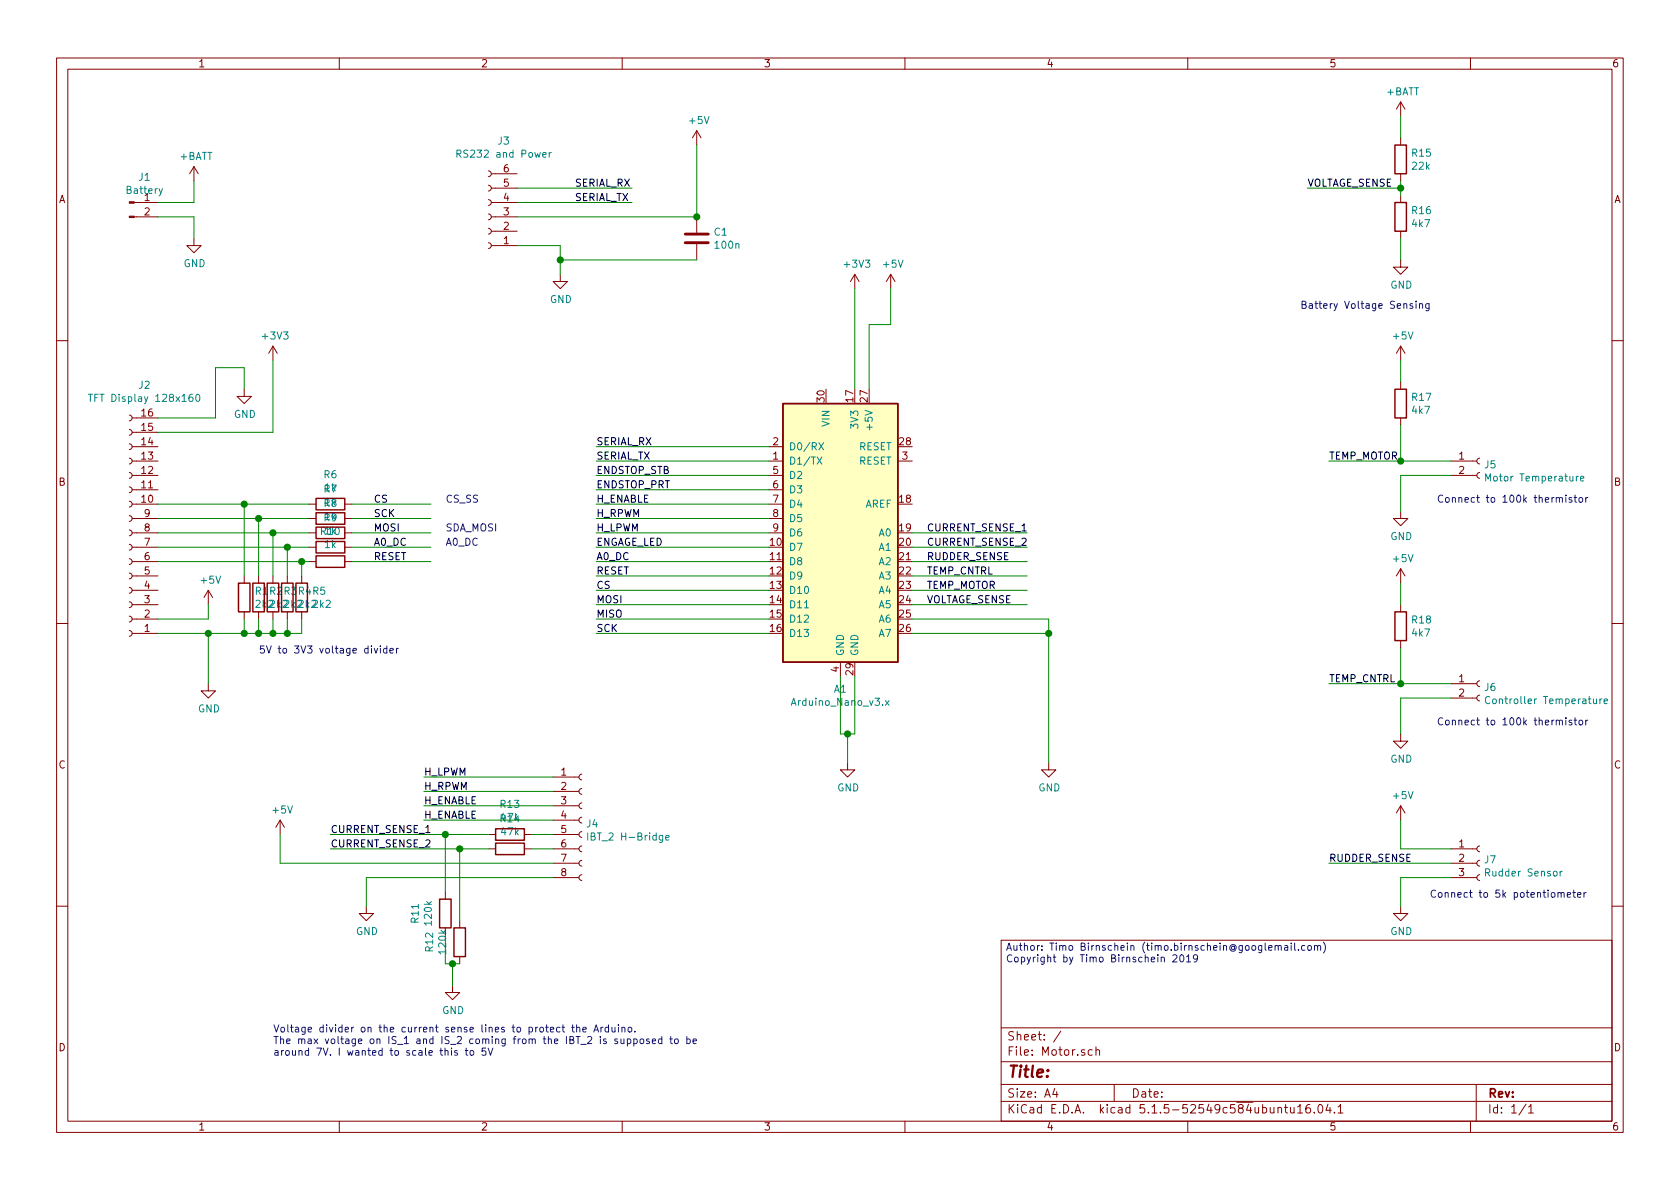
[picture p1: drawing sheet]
<svg xmlns="http://www.w3.org/2000/svg" width="297mm" height="210mm" viewBox="0 0 297 210" stroke-linecap="round" stroke-linejoin="round" font-family="sans-serif">
<g fill="none" stroke="#840000" stroke-width=".18">
<path d="M10 10.3h277v189.9h-277zM12 12.2h273v186.1h-273zM60 10.3v1.9M110 10.3v1.9M160 10.3v1.9M210 10.3v1.9M247.6 18v2.6M247.6 18l-.7 1.3M247.6 18l.8 1.3M260 10.3v1.9M23.7 35.8h4.2M23.7 38.3h4.2"/>
<path d="M34.3 29.5l-.8 1.2M34.3 29.5v2.5M34.3 29.5l.8 1.2M86.4 30.2l.3 .1 .2 .3-.2 .5-.3 .1M86.4 32.8l.3 .1 .2 .3-.2 .4-.3 .2M86.4 35.3l.3 .1 .2 .3-.2 .4-.3 .2M86.4 37.8l.3 .2 .2 .2-.2 .5-.3 .2M86.9 30.7h4.5M86.9 33.3h4.5M86.9 35.8h4.5M86.9 38.3h4.5M123.2 23.1l-.8 1.3"/>
<path d="M123.2 23.1v2.5M123.2 38.3v2.8M123.2 23.1l.8 1.3M247.6 24.4v1.2M247.6 30.7v1.3M247.6 34.5v1.3M34.3 42.2v1.2h1.3l-1.3 1.3-1.3-1.3h1.3M86.4 40.4l.3 .1 .2 .3-.2 .4-.3 .2M86.4 42.9l.3 .1 .2 .3-.2 .5-.3 .1M86.9 40.9h4.5M86.9 43.4h4.5M99.1 48.5v1.3h1.2l-1.2 1.2-1.3-1.2h1.3"/>
<path d="M123.2 43.2v2.8M151.1 48.5l-.7 1.3M151.1 48.5v2.5M151.1 48.5l.8 1.3M157.5 48.5l-.8 1.3M157.5 48.5v2.5M157.5 48.5l.7 1.3M247.6 46v1.2h1.3l-1.3 1.3-1.2-1.3h1.2M247.6 40.9v1.3M10 60.2h2M22.9 73.4l.3 .1 .2 .3-.2 .4-.3 .2M22.9 75.9l.3 .2 .2 .2-.2 .5-.3 .2"/>
<path d="M22.9 78.5l.3 .1 .2 .3-.2 .4-.3 .2M23.4 73.9h4.5M23.4 76.4h4.5M23.4 79h4.5M43.2 68.8v1.3h1.2l-1.2 1.3-1.3-1.3h1.3M48.3 61.2v2.5M48.3 61.2l-.8 1.3M48.3 61.2l.7 1.3M135.9 79h2.5M247.6 61.2v2.5M247.6 67.6v1.2M247.6 73.9v1.3"/>
<path d="M247.6 61.2l-.7 1.3M247.6 61.2l.8 1.3M285 60.2h2M22.9 81l.3 .1 .2 .3-.2 .5-.3 .1M22.9 83.6l.3 .1 .2 .3-.2 .4-.3 .2M22.9 86.1l.3 .1 .2 .3-.2 .4-.3 .2M22.9 88.6l.3 .2 .2 .2-.2 .5-.3 .2M22.9 91.2l.3 .1 .2 .3-.2 .4-.3 .2M22.9 93.7l.3 .1 .2 .3-.2 .5-.3 .1M22.9 96.3l.3 .1 .2 .3-.2 .4-.3 .2M22.9 98.8l.3 .1 .2 .3-.2 .4-.3 .2M23.4 81.5h4.5"/>
<path d="M23.4 84.1h4.5M23.4 86.6h4.5M23.4 89.1h4.5M23.4 91.7h4.5M23.4 94.2h4.5M23.4 96.8h4.5M23.4 99.3h4.5M54.6 89.1h1.3M54.6 91.7h1.3M54.6 94.2h1.3M54.6 96.8h1.3M54.6 99.3h1.3"/>
<path d="M61 89.1h1.2M61 91.7h1.2M61 94.2h1.2M61 96.8h1.2M61 99.3h1.2M135.9 81.5h2.5M135.9 84.1h2.5M135.9 86.6h2.5M135.9 89.1h2.5M135.9 91.7h2.5M135.9 94.2h2.5M158.7 81.5h2.6"/>
<path d="M247.6 90.4v1.3h1.3l-1.3 1.3-1.2-1.3h1.2M256.5 81.5h4.6M256.5 84.1h4.6M261.6 83.6l-.3 .1-.2 .3 .1 .4 .4 .2M261.6 81l-.3 .1-.2 .4 .1 .3 .4 .2M10 110.3h2M22.9 101.3l.3 .2 .2 .2-.2 .5-.3 .2M22.9 103.9l.3 .1 .2 .3-.2 .4-.3 .2M22.9 106.4l.3 .1 .2 .3-.2 .5-.3 .1M22.9 109l.3 .1 .2 .3-.2 .4-.3 .2M22.9 111.5l.3 .1 .2 .3-.2 .4-.3 .2M23.4 101.8h4.5"/>
<path d="M23.4 104.4h4.5M23.4 106.9h4.5M23.4 109.5h4.5M23.4 112h4.5M36.8 104.4l-.7 1.3M36.8 104.4v2.5M36.8 104.4l.8 1.3M43.2 101.8v1.3M43.2 108.2v1.3M45.7 101.8v1.3M45.7 108.2v1.3M48.3 101.8v1.3"/>
<path d="M48.3 108.2v1.3M50.8 101.8v1.3M50.8 108.2v1.3M53.3 101.8v1.3M53.3 108.2v1.3M148.6 117.1v2.5M247.6 100.6v2.5M247.6 106.9v1.3M247.6 113.3v1.2M247.6 100.6l-.7 1.2M247.6 100.6l.8 1.2M285 110.3h2"/>
<path d="M36.8 120.9v1.3h1.3l-1.3 1.2-1.2-1.2h1.2M97.8 139.9h4.6M97.8 137.4h4.6M102.9 139.4l-.3 .1-.2 .4 .1 .4 .4 .2M102.9 136.9l-.3 .1-.2 .3 .1 .4 .4 .2M149.9 134.9v1.2h1.2l-1.2 1.3-1.3-1.3h1.3M185.4 134.9v1.2h1.3l-1.3 1.3-1.3-1.3h1.3M247.6 129.8v1.3h1.3l-1.3 1.2-1.2-1.2h1.2M256.5 123.4h4.6M256.5 120.9h4.6M261.6 122.9l-.3 .1-.2 .4 .1 .3 .4 .2M261.6 120.4l-.3 .1-.2 .3 .1 .4 .4 .2"/>
<path d="M49.5 145l-.7 1.3M49.5 145v2.6M49.5 145l.8 1.3M78.7 157.7v1.3M86.4 150.1h1.2M86.4 147.6h1.2M92.7 150.1h1.3M92.7 147.6h1.3M97.8 150.1h4.6M97.8 147.6h4.6M97.8 155.2h4.6M97.8 152.6h4.6"/>
<path d="M97.8 145h4.6M97.8 142.5h4.6M102.9 154.7l-.3 .1-.2 .3 .1 .4 .4 .2M102.9 152.1l-.3 .1-.2 .4 .1 .4 .4 .2M102.9 149.6l-.3 .1-.2 .3 .1 .4 .4 .2M102.9 147.1l-.3 .1-.2 .3 .1 .4 .4 .2M102.9 144.5l-.3 .1-.2 .4 .1 .3 .4 .2M102.9 142l-.3 .1-.2 .3 .1 .4 .4 .2M247.6 142.5v2.5M247.6 142.5l-.7 1.3M247.6 142.5l.8 1.3M256.5 150.1h4.6"/>
<path d="M256.5 155.2h4.6M256.5 152.6h4.6M261.6 154.7l-.3 .1-.2 .3 .1 .4 .4 .2M261.6 152.1l-.3 .1-.2 .4 .1 .4 .4 .2M261.6 149.6l-.3 .1-.2 .3 .1 .4 .4 .2M10 160.2h2M64.8 160.3v1.2h1.2l-1.2 1.3-1.3-1.3h1.3M78.7 164.1v1.2M80 174.2v1.3h1.3l-1.3 1.3-1.3-1.3h1.3M81.3 162.8v1.3M81.3 169.2v1.2M177 166.3h108v32h-108z"/>
<path d="M247.6 160.3v1.2h1.3l-1.3 1.3-1.2-1.3h1.2M285 160.2h2M60 198.3v1.9M110 198.3v1.9M160 198.3v1.9M177 194.8h108M177 191.8h108M177 187.8h108M177 181.8h108M186.5 192.5l-.4 1h1M186.8 193v1M187.6 182.3l-1.3 2"/>
<path d="M193.1 185.7l-.4-.1-.3 .3 .1 .6 .2 .1 .4-.1M193.8 185.7a.37 .37 0 0 1 .6 .1v.8M193.8 185.1v1.5M197 191.8v3M210 198.3v1.9M226 196l.2-.2 .3 .1 .1 .9M227.1 195.8h.6M227.3 195.3v1.3l.4 .2M228.2 195.8v.9l.4 .1 .2-.1M228.8 195.8v1M229.4 195.8l.5-.5v1.5M229.4 196.8h.9"/>
<path d="M231.6 195.3a.59 .59 0 0 0-.7 .7v.7l.3 .1 .4-.1 .1-.5-.1-.2-.4-.1-.3 .3M232.4 196.7v.1M233.1 195.5l.3-.2a.8 .8 0 0 1 .5 .8 .8 .8 0 0 1-.5 .7l-.3-.1-.1-.4zM234.8 195.2l-.4 1.1h1M235.2 195.8v1M235.9 196.7v.1M236.6 195.8l.4-.5v1.5M236.6 196.8h.8M260 198.3v1.9M261 191.8v6.5M269.8 195.2l-1.2 2M270.3 195.8l.4-.5v1.5"/>
<path d="M270.3 196.8h.8"/>
</g>
<g fill="none" stroke="#840000" stroke-width=".25">
<path d="M246.6 25.6h2.1v5.1h-2.1zM246.6 35.8h2.1v5.1h-2.1zM138.4 71.4h20.3v45.7h-20.3zM246.6 68.8h2.1v5.1h-2.1zM55.9 98.3h5.1v2h-5.1zM55.9 95.8h5.1v2h-5.1zM55.9 93.2h5.1v2h-5.1zM55.9 90.7h5.1v2h-5.1zM55.9 88.1h5.1v2.1h-5.1zM42.2 103.1h2v5.1h-2zM44.7 103.1h2v5.1h-2zM47.2 103.1h2.1v5.1h-2.1z"/>
<path d="M49.8 103.1h2v5.1h-2zM52.3 103.1h2.1v5.1h-2.1zM246.6 108.2h2.1v5.1h-2.1zM77.7 159h2.1v5.1h-2.1zM87.6 149.1h5.1v2h-5.1zM87.6 146.6h5.1v2h-5.1zM80.3 164.1h2v5.1h-2z"/>
</g>
<g fill="none" stroke="#008484" stroke-width=".18">
<path d="M28.7 33.4l-.4 1.1-.2 .1M80.8 27.2l.7-.1v-.4l-.2-.2h-.5v1.3M81.1 27.2l.4 .6M97.1 27v.8M97.5 27l-.4 .2M15.6 69.7h.8M16 69.7v1.3M34.7 69.8l.2-.1a.69 .69 0 0 1 .4 .7 .69 .69 0 0 1-.4 .6l-.2-.1-.1-.4zM144.8 78.3l.8 1.2M145.6 78.3l-.8 1.2M144.5 80.8l.8 1.3M145.3 80.8l-.8 1.3"/>
<path d="M262.7 85.1v-1.3l.4 .9 .4-.9v1.3M279.1 84.2l-.4 .2M279.5 84.6l.5-.1v-.2l-.4-.1-.1 .2v.6h.5M156.5 123.9l.7 .8M157.2 123.9l-.7 .8M263.4 123.3a.5 .5 0 0 0-.6 0 .5 .5 0 0 0-.2 .6 .45 .45 0 0 0 .3 .5 .45 .45 0 0 0 .5-.1M282.9 123.6v.8M283.2 123.6l-.3 .2M283.6 124l.6-.1-.1-.3h-.3l-.2 .2 .1 .6h.4M103.9 147.3v1.3M117.7 148.1l.6-.1v-.2l-.4-.1-.2 .2 .1 .6h.5M275.8 154.1v.8"/>
<path d="M276.2 154.1l-.4 .2"/>
</g>
<path d="M138.4 71.4h20.3v45.7h-20.3z" fill="#ffffc2" stroke="#ffffc2" stroke-width=".18"/>
<path d="M121.2 42.9h4M121.2 41.4h4" fill="none" stroke="#840000" stroke-width=".51"/>
<g fill="#840000" stroke="#840000" stroke-width=".18">
<path d="M22.9 38.2h.8v.3h-.8z"/>
<path d="M22.9 35.7h.8v.2h-.8z"/>
</g>
<g fill="none" stroke="#008400" stroke-width=".18">
<path d="M27.9 38.3h6.4v3.9M34.3 32v3.8h-6.4M91.4 33.3h20.4M91.4 35.8h20.4M123.2 25.6v12.7h-31.8M231.1 33.3h16.5M247.6 20.6v3.8M247.6 32v2.5M91.4 43.4h7.7v5.1M99.1 46h24.1M151.1 51v17.8M157.5 51v6.4h-3.8v11.4"/>
<path d="M247.6 42.2v3.8M43.2 68.8v-3.8h-5.1v8.9h-10.2M48.3 63.7v12.7h-20.4M105.4 79h30.5M247.6 63.7v3.9M247.6 75.2v6.3M27.9 99.3h26.7M27.9 96.8h26.7M27.9 94.2h26.7M27.9 91.7h26.7M27.9 89.1h26.7M43.2 89.1v12.7"/>
<path d="M45.7 91.7v10.1M48.3 94.2v7.6M50.8 96.8v5M53.3 99.3v2.5M62.2 99.3h14M62.2 96.8h14M62.2 94.2h14M62.2 91.7h14M62.2 89.1h14M105.4 99.3h30.5M105.4 96.8h30.5M105.4 94.2h30.5"/>
<path d="M105.4 91.7h30.5M105.4 89.1h30.5M105.4 84.1h30.5M105.4 81.5h30.5M105.4 86.6h30.5M161.3 99.3h20.3M161.3 96.8h20.3M161.3 94.2h20.3M234.9 81.5h21.6M256.5 84.1h-8.9v6.3M36.8 106.9v2.6h-8.9M36.8 112v8.9"/>
<path d="M43.2 109.5v2.5M45.7 109.5v2.5M48.3 109.5v2.5M50.8 109.5v2.5M53.3 109.5v2.5h-25.4M105.4 112h30.5M105.4 106.9h30.5M105.4 104.4h30.5M105.4 101.8h30.5M105.4 109.5h30.5M148.6 119.6v10.2h2.5v-10.2M161.3 112h24.1"/>
<path d="M161.3 106.9h20.3M161.3 104.4h20.3M161.3 101.8h20.3M161.3 109.5h24.1v25.4M247.6 103.1v3.8M247.6 114.5v6.4M74.9 137.4h22.9M74.9 139.9h22.9M149.9 129.8v5.1M234.9 120.9h21.6M256.5 123.4h-8.9v6.4M49.5 147.6v5h48.3"/>
<path d="M58.4 150.1h28M58.4 147.6h28M74.9 142.5h22.9M74.9 145h22.9M78.7 147.6v10.1M81.3 150.1v12.7M94 150.1h3.8M94 147.6h3.8M97.8 155.2h-33v5.1M234.9 152.6h21.6M247.6 145v5.1h8.9M256.5 155.2h-8.9v5.1"/>
<path d="M78.7 165.3v5.1h2.6M80 170.4v3.8"/>
</g>
<g fill="none" stroke="#0000c2" stroke-width=".18">
<path d="M249.8 53.7h-.3l-.2 .2 .1 .1 .4 .2v.3h-.5M250.4 53.3v.1M250.4 53.7v.8M251 53.8l.2-.1h.3v.8M251 53.7v.8M252.7 53.7v1l-.3 .3-.3-.1M252.7 53.7h-.4l-.2 .2 .1 .6h.5M275.7 88.2l.2-.2h.3l.1 .8M276.9 87.5v.2M276.9 88v.8M277.9 88h-.3l-.2 .2 .1 .1 .4 .2v.3h-.5M278.3 88h.5"/>
<path d="M278.5 87.5v1.1l.3 .2M279.3 88h.3l.2 .2-.1 .6h-.3l-.2-.1zM280.4 88v.8M280.7 88l-.3 .2M66.2 114.6l.3 .9 .3-.9M67.3 114.2v.1M67.3 114.6v.9M68.4 114.7l-.4-.1-.2 .3 .1 .5h.5M68.4 114.2v1.3M68.9 115.1l.6-.1v-.3l-.4-.1-.2 .2 .1 .6h.5M70.1 114.6v.9M70.5 114.6l-.3 .1-.1 .2"/>
<path d="M275.7 127.5l.2-.2 .3 .1 .1 .8M276.9 126.9v.1M276.9 127.3v.9M277.9 127.4l-.3-.1-.2 .2 .1 .2 .4 .1v.3h-.5M278.3 127.3h.5M278.5 126.9v1.1l.3 .2M279.3 127.4l.3-.1 .2 .3-.1 .5-.3 .1-.2-.1zM280.4 127.3v.9M280.7 127.3l-.3 .3M275.5 158l.2-.2 .2 .1 .1 .8M276 158l.2-.2 .3 .1 .1 .8M277.1 158.2l.6-.1-.1-.2-.3-.1-.2 .2 .1 .6h.4"/>
<path d="M278.1 157.8h.5M278.3 157.4v1.1l.3 .2M278.9 158.2l.6-.1v-.2l-.4-.1-.2 .2 .1 .6h.5M280.1 157.8v.9M280.4 157.8l-.3 .3M207.4 169l.4-.2 .3 .2v.2v.2l-.8 .7h.8M208.7 169l.2-.2a.67 .67 0 0 1 .4 .7 .67 .67 0 0 1-.4 .6l-.3-.2v-.3zM209.8 169.2l.4-.4v1.3M209.8 170.1h.7M211.7 169.4l-.2 .2h-.4l-.1-.2 .1-.5 .4-.1 .2 .2a.87 .87 0 0 1-.3 1.1h-.3M224.3 167.6l.6-.1v-.2l-.4-.1-.2 .2 .1 .6h.5M225.5 167.3l.1-.1 .3 .1 .1 .7"/>
<path d="M225.5 167.2v.8M226 167.4l.2-.2 .3 .1v.7M227.2 167.3h.4l.1 .7M227.7 167.5l-.4 .1-.2 .1 .1 .3h.5M228.3 166.8v.1M228.3 167.2v.8M228.9 166.8v1.1l.2 .1M229.6 167.9v.1M230.7 167.3l-.3-.1-.3 .2 .1 .6h.5M231.3 167.3l.3-.1 .3 .2-.2 .6h-.3l-.1-.1zM232.4 167.3l.2-.1 .3 .1 .1 .7M232.4 167.2v.8"/>
<path d="M233 167.4l.1-.2 .4 .1v.7M234 166.6a1.47 1.47 0 0 1 0 1.9M78.7 185.9l.2-.1h.3v.8M79.8 185.8v.8M80.8 185.8h-.2l-.2 .1v.2l.4 .2v.3h-.4M82.2 185.8h.5M82.4 185.3v1.1l.3 .2M83.2 185.8h.3l.3 .2-.2 .6h-.3l-.1-.1zM85.9 185.3h-.6l-.1 .6 .2-.1 .4 .1 .1 .6-.2 .1-.5-.1M86.3 185.3l.4 1.3 .4-1.3M99.4 181.7h.4M99.5 181.2v1.1l.3 .2"/>
<path d="M101.1 181.7h.4M101.2 181.2v1.1l.3 .2M102 181.8l.2-.1h.2l.1 .8M102 181.2v1.3M103 182.1l.7-.1-.1-.3h-.4l-.2 .1 .1 .6h.5M105 182.5l.4-1.3 .4 1.3M105.1 182.1h.6M106.2 181.7v.8M106.6 181.7l-.4 .2M107.6 181.7h-.4l-.2 .2 .1 .5h.5M107.6 181.2v1.3M108.2 181.7l.1 .7 .3 .1 .1-.1"/>
<path d="M108.7 181.7v.8M109.2 183.8l-.3-.1-.2 .2v.2l.5 .1v.3h-.5M109.3 181.2v.2M109.3 181.7v.8M109.8 183.7v.8l.3 .1 .2-.2M110 181.8l.1-.1h.3l.1 .8M110 181.7v.8M110.3 183.7v.9M110.9 183.8l.4-.1 .2 .2-.1 .6h-.5M110.9 183.7v1.3M111.2 181.7h.3l.2 .2-.1 .5-.3 .1-.2-.1zM112.1 183.8l.3-.1 .3 .2-.2 .6h-.4"/>
<path d="M112.1 183.7v1.3M112.2 182.4v.1M113.2 183.8l.2-.1 .4 .1v.5l-.1 .2-.3 .1-.2-.2zM114.8 183.8l-.3-.1-.2 .2 .1 .2 .4 .1v.3h-.5M115.3 184.1l.6-.1v-.2l-.4-.1-.2 .2 .1 .6h.5M117 183.8l-.3-.1-.3 .2 .1 .6h.5M117 183.3v1.3M118.4 183.7h.5M118.6 183.3v1.1l.3 .2M119.4 183.8l.3-.1 .2 .2-.1 .6-.3 .1-.2-.3zM121.4 183.8l.4-.1 .2 .2-.1 .6h-.5M121.4 183.3v1.3"/>
<path d="M122.5 184.1l.6-.1v-.2l-.4-.1-.2 .2 .1 .6h.5"/>
</g>
<g fill="#008400" stroke="#008400" stroke-width=".25">
<circle cx="48.3" cy="112" r=".51"/>
<circle cx="149.9" cy="129.8" r=".51"/>
<circle cx="247.7" cy="120.9" r=".51"/>
<circle cx="247.7" cy="81.5" r=".51"/>
<circle cx="247.7" cy="33.3" r=".51"/>
<circle cx="99.1" cy="46" r=".51"/>
<circle cx="123.2" cy="38.3" r=".51"/>
<circle cx="45.7" cy="112" r=".51"/>
<circle cx="81.3" cy="150.1" r=".51"/>
<circle cx="50.8" cy="112" r=".51"/>
<circle cx="43.2" cy="112" r=".51"/>
<circle cx="36.8" cy="112" r=".51"/>
<circle cx="43.2" cy="89.1" r=".51"/>
<circle cx="45.7" cy="91.7" r=".51"/>
<circle cx="48.3" cy="94.2" r=".51"/>
<circle cx="50.8" cy="96.8" r=".51"/>
<circle cx="53.3" cy="99.3" r=".51"/>
<circle cx="185.4" cy="112" r=".51"/>
<circle cx="80" cy="170.4" r=".51"/>
<circle cx="78.7" cy="147.6" r=".51"/>
</g>
<text font-size="2.8" fill="#840000" x="178" y="190.5">Title:</text>
<g font-size="2.1" fill="#840000">
<text x="178" y="184">Sheet: /</text>
<text x="178" y="186.7">File: Motor.sch</text>
<text x="178" y="196.9">KiCad E.D.A. kicad 5.1.5-52549c584ubuntu16.04.1</text>
<text x="178" y="194.1">Size: A4</text>
<text x="200" y="194.1">Date:</text>
<text x="263" y="194.1">Rev:</text>
<text x="263" y="196.9">Id: 1/1</text>
</g>
<g font-size="1.8" fill="#840000">
<text x="35" y="11.9">1</text>
<text x="85" y="11.9">2</text>
<text x="135" y="11.9">3</text>
<text x="185" y="11.9">4</text>
<text x="235" y="11.9">5</text>
<text x="285" y="11.9">6</text>
<text x="10.4" y="35.9">A</text>
<text x="25.6" y="35.6">1</text>
<text x="89.1" y="35.6">4</text>
<text x="89.1" y="33">5</text>
<text x="89.1" y="30.5">6</text>
<text x="285.4" y="35.9">A</text>
<text x="25.6" y="38.1">2</text>
<text x="89.1" y="40.6">2</text>
<text x="89.1" y="38.1">3</text>
<text x="89.1" y="43.2">1</text>
<text x="145.8" y="71.1" transform="rotate(-90 145.8 71.1)">30</text>
<text x="150.9" y="71.1" transform="rotate(-90 150.9 71.1)">17</text>
<text x="153.4" y="71.1" transform="rotate(-90 153.4 71.1)">27</text>
<text x="25.1" y="76.2">15</text>
<text x="25.1" y="73.7">16</text>
<text x="25.1" y="83.8">12</text>
<text x="25.1" y="81.3">13</text>
<text x="25.1" y="78.7">14</text>
<text x="136.7" y="81.3">1</text>
<text x="136.7" y="78.7">2</text>
<text x="136.7" y="83.8">5</text>
<text x="159.1" y="78.7">28</text>
<text x="159.5" y="81.3">3</text>
<text x="258" y="81.3">1</text>
<text x="258" y="83.8">2</text>
<text x="10.4" y="85.9">B</text>
<text x="25.1" y="88.9">10</text>
<text x="25.1" y="86.4">11</text>
<text x="136.7" y="86.4">6</text>
<text x="136.7" y="88.9">7</text>
<text x="159.1" y="88.9">18</text>
<text x="285.4" y="85.9">B</text>
<text x="25.6" y="94">8</text>
<text x="25.6" y="91.4">9</text>
<text x="136.7" y="91.4">8</text>
<text x="136.7" y="94">9</text>
<text x="159.1" y="94">19</text>
<text x="25.6" y="101.6">5</text>
<text x="25.6" y="99.1">6</text>
<text x="25.6" y="96.5">7</text>
<text x="136.2" y="96.5">10</text>
<text x="136.2" y="99.1">11</text>
<text x="136.2" y="101.6">12</text>
<text x="159.1" y="96.5">20</text>
<text x="159.1" y="99.1">21</text>
<text x="159.1" y="101.6">22</text>
<text x="25.6" y="106.7">3</text>
<text x="25.6" y="104.1">4</text>
<text x="136.2" y="104.1">13</text>
<text x="136.2" y="106.7">14</text>
<text x="159.1" y="104.1">23</text>
<text x="159.1" y="106.7">24</text>
<text x="25.6" y="111.8">1</text>
<text x="25.6" y="109.2">2</text>
<text x="136.2" y="109.2">15</text>
<text x="136.2" y="111.8">16</text>
<text x="159.1" y="109.2">25</text>
<text x="159.1" y="111.8">26</text>
<text x="148.3" y="118.8" transform="rotate(-90 148.3 118.8)">4</text>
<text x="150.9" y="119.3" transform="rotate(-90 150.9 119.3)">29</text>
<text x="258" y="120.6">1</text>
<text x="258" y="123.2">2</text>
<text x="10.4" y="135.9">C</text>
<text x="99.2" y="137.2">1</text>
<text x="285.4" y="135.9">C</text>
<text x="99.2" y="139.7">2</text>
<text x="99.2" y="142.2">3</text>
<text x="99.2" y="144.8">4</text>
<text x="99.2" y="147.3">5</text>
<text x="99.2" y="149.9">6</text>
<text x="258" y="149.9">1</text>
<text x="99.2" y="152.4">7</text>
<text x="99.2" y="154.9">8</text>
<text x="258" y="152.4">2</text>
<text x="258" y="154.9">3</text>
<text x="10.4" y="185.9">D</text>
<text x="285.4" y="185.9">D</text>
<text x="35" y="199.9">1</text>
<text x="85" y="199.9">2</text>
<text x="135" y="199.9">3</text>
<text x="185" y="199.9">4</text>
<text x="235" y="199.9">5</text>
<text x="285" y="199.9">6</text>
</g>
<g font-size="1.8" fill="#008484">
<text x="245.2" y="16.9">+BATT</text>
<text x="122" y="21.9">+5V</text>
<text x="31.8" y="28.3">+BATT</text>
<text x="81.6" y="27.9">RS232 and Power</text>
<text x="88.1" y="25.6">J3</text>
<text x="249.7" y="27.7">R15</text>
<text x="22.5" y="34.3">Battery</text>
<text x="24.6" y="32">J1</text>
<text x="249.8" y="30">22k</text>
<text x="126.3" y="41.7">C1</text>
<text x="249.7" y="37.9">R16</text>
<text x="249.8" y="40.2">4k7</text>
<text x="32.5" y="47.2">GND</text>
<text x="126.6" y="44">100n</text>
<text x="149.4" y="47.3">+3V3</text>
<text x="156.3" y="47.3">+5V</text>
<text x="97.2" y="53.6">GND</text>
<text x="245.8" y="51">GND</text>
<text x="46.6" y="60">+3V3</text>
<text x="246.4" y="60">+5V</text>
<text x="16.9" y="71.1">TFT Display 128x160</text>
<text x="24.6" y="68.8">J2</text>
<text x="249.7" y="70.9">R17</text>
<text x="41.4" y="73.9">GND</text>
<text x="146.7" y="75.3" transform="rotate(-90 146.7 75.3)">VIN</text>
<text x="151.8" y="75.5" transform="rotate(-90 151.8 75.5)">3V3</text>
<text x="154.3" y="75.6" transform="rotate(-90 154.3 75.6)">+5V</text>
<text x="249.8" y="73.2">4k7</text>
<text x="139.4" y="82.2">D1/TX</text>
<text x="139.4" y="79.6">D0/RX</text>
<text x="151.8" y="79.6">RESET</text>
<text x="151.8" y="82.2">RESET</text>
<text x="262.5" y="82.8">J5</text>
<text x="57.3" y="84.6">R6</text>
<text x="57.5" y="89.4">1k</text>
<text x="57.5" y="86.9">1k</text>
<text x="139.4" y="84.7">D2</text>
<text x="139.4" y="87.2">D3</text>
<text x="139.4" y="89.8">D4</text>
<text x="152.9" y="89.8">AREF</text>
<text x="263.3" y="85.1">Motor Temperature</text>
<text x="56.8" y="94.6">R10</text>
<text x="57.5" y="94.5">1k</text>
<text x="57.5" y="92">1k</text>
<text x="139.4" y="92.3">D5</text>
<text x="139.4" y="94.9">D6</text>
<text x="155.5" y="94.9">A0</text>
<text x="245.8" y="95.5">GND</text>
<text x="57.5" y="96.9">1k</text>
<text x="139.4" y="97.4">D7</text>
<text x="139.4" y="99.9">D8</text>
<text x="155.5" y="97.4">A1</text>
<text x="155.5" y="99.9">A2</text>
<text x="246.4" y="99.4">+5V</text>
<text x="35.6" y="103.2">+5V</text>
<text x="45.2" y="105.2">R1</text>
<text x="45.3" y="107.5">2k22k22k22k22k2</text>
<text x="47.7" y="105.2">R2</text>
<text x="50.2" y="105.2">R3</text>
<text x="52.8" y="105.2">R4R5</text>
<text x="139.4" y="102.5">D9</text>
<text x="139.4" y="105">D10</text>
<text x="139.4" y="107.6">D11</text>
<text x="155.5" y="102.5">A3</text>
<text x="155.5" y="105">A4</text>
<text x="155.5" y="107.6">A5</text>
<text x="139.4" y="110.1">D12</text>
<text x="139.4" y="112.6">D13</text>
<text x="155.5" y="110.1">A6</text>
<text x="155.5" y="112.6">A7</text>
<text x="249.7" y="110.3">R18</text>
<text x="249.8" y="112.6">4k7</text>
<text x="149.2" y="116.1" transform="rotate(-90 149.2 116.1)">GND</text>
<text x="151.8" y="116.1" transform="rotate(-90 151.8 116.1)">GND</text>
<text x="35" y="126">GND</text>
<text x="140.3" y="124.8">Arduino_Nano_v3.x</text>
<text x="147.5" y="122.5">A1</text>
<text x="262.5" y="122.2">J6</text>
<text x="263.6" y="124.5">Controller Temperature</text>
<text x="245.8" y="134.9">GND</text>
<text x="48.3" y="143.9">+5V</text>
<text x="88.5" y="142.9">R13</text>
<text x="148" y="139.9">GND</text>
<text x="183.6" y="139.9">GND</text>
<text x="246.4" y="141.3">+5V</text>
<text x="88.7" y="147.7">47k</text>
<text x="88.7" y="145.2">47k</text>
<text x="103.8" y="146.3">J4</text>
<text x="104.7" y="148.6">IBT_2 H-Bridge</text>
<text x="262.5" y="152.7">J7</text>
<text x="263" y="155">Rudder Sensor</text>
<text x="62.9" y="165.3">GND</text>
<text x="74" y="163.2" transform="rotate(-90 74 163.2)">R11</text>
<text x="76.4" y="163.5" transform="rotate(-90 76.4 163.5)">120k</text>
<text x="245.8" y="165.3">GND</text>
<text x="76.6" y="168.2" transform="rotate(-90 76.6 168.2)">R12</text>
<text x="78.9" y="168.6" transform="rotate(-90 78.9 168.6)">120k</text>
<text x="78.2" y="179.3">GND</text>
</g>
<g font-size="1.8">
<text x="101.6" y="33">SERIAL_RX</text>
<text x="101.6" y="35.6">SERIAL_TX</text>
<text x="231.1" y="33">VOLTAGE_SENSE</text>
<text x="105.4" y="81.3">SERIAL_TX</text>
<text x="105.4" y="78.7">SERIAL_RX</text>
<text x="105.4" y="83.8">ENDSTOP_STB</text>
<text x="234.9" y="81.3">TEMP_MOTOR</text>
<text x="66" y="88.9">CS</text>
<text x="105.4" y="86.4">ENDSTOP_PRT</text>
<text x="105.4" y="88.9">H_ENABLE</text>
<text x="66" y="91.4">SCK</text>
<text x="66" y="94">MOSI</text>
<text x="105.4" y="94">H_LPWM</text>
<text x="105.4" y="91.4">H_RPWM</text>
<text x="163.8" y="94">CURRENT_SENSE_1</text>
<text x="66" y="99.1">RESET</text>
<text x="66" y="96.5">A0_DC</text>
<text x="105.4" y="99.1">A0_DC</text>
<text x="105.4" y="96.5">ENGAGE_LED</text>
<text x="105.4" y="101.6">RESET</text>
<text x="163.8" y="101.6">TEMP_CNTRL</text>
<text x="163.8" y="99.1">RUDDER_SENSE</text>
<text x="163.8" y="96.5">CURRENT_SENSE_2</text>
<text x="105.4" y="106.7">MOSI</text>
<text x="105.4" y="104.1">CS</text>
<text x="163.8" y="104.1">TEMP_MOTOR</text>
<text x="163.8" y="106.7">VOLTAGE_SENSE</text>
<text x="105.4" y="111.8">SCK</text>
<text x="105.4" y="109.2">MISO</text>
<text x="234.9" y="120.6">TEMP_CNTRL</text>
<text x="74.9" y="137.2">H_LPWM</text>
<text x="74.9" y="139.7">H_RPWM</text>
<text x="74.9" y="142.2">H_ENABLE</text>
<text x="58.4" y="149.9">CURRENT_SENSE_2</text>
<text x="58.4" y="147.3">CURRENT_SENSE_1</text>
<text x="74.9" y="144.8">H_ENABLE</text>
<text x="234.9" y="152.4">RUDDER_SENSE</text>
</g>
<g font-size="1.8" fill="#0000c2">
<text x="229.9" y="54.6">Battery Voltage Sensing</text>
<text x="78.7" y="88.9">CS_SS</text>
<text x="254" y="88.9">Connect to 100k thermistor</text>
<text x="78.7" y="94">SDA_MOSI</text>
<text x="78.7" y="96.5">A0_DC</text>
<text x="45.7" y="115.6">5V to 3V3 voltage divider</text>
<text x="254" y="128.3">Connect to 100k thermistor</text>
<text x="252.7" y="158.7">Connect to 5k potentiometer</text>
<text x="177.8" y="168.1">Author: Timo Birnschein (timo.birnschein@googlemail.com)</text>
<text x="177.8" y="170.2">Copyright by Timo Birnschein 2019</text>
<text x="48.3" y="182.6">Voltage divider on the current sense lines to protect the Arduino.</text>
<text x="48.3" y="184.6">The max voltage on IS_1 and IS_2 coming from the IBT_2 is supposed to be</text>
<text x="48.3" y="186.7">around 7V. I wanted to scale this to 5V</text>
</g>
</svg>
